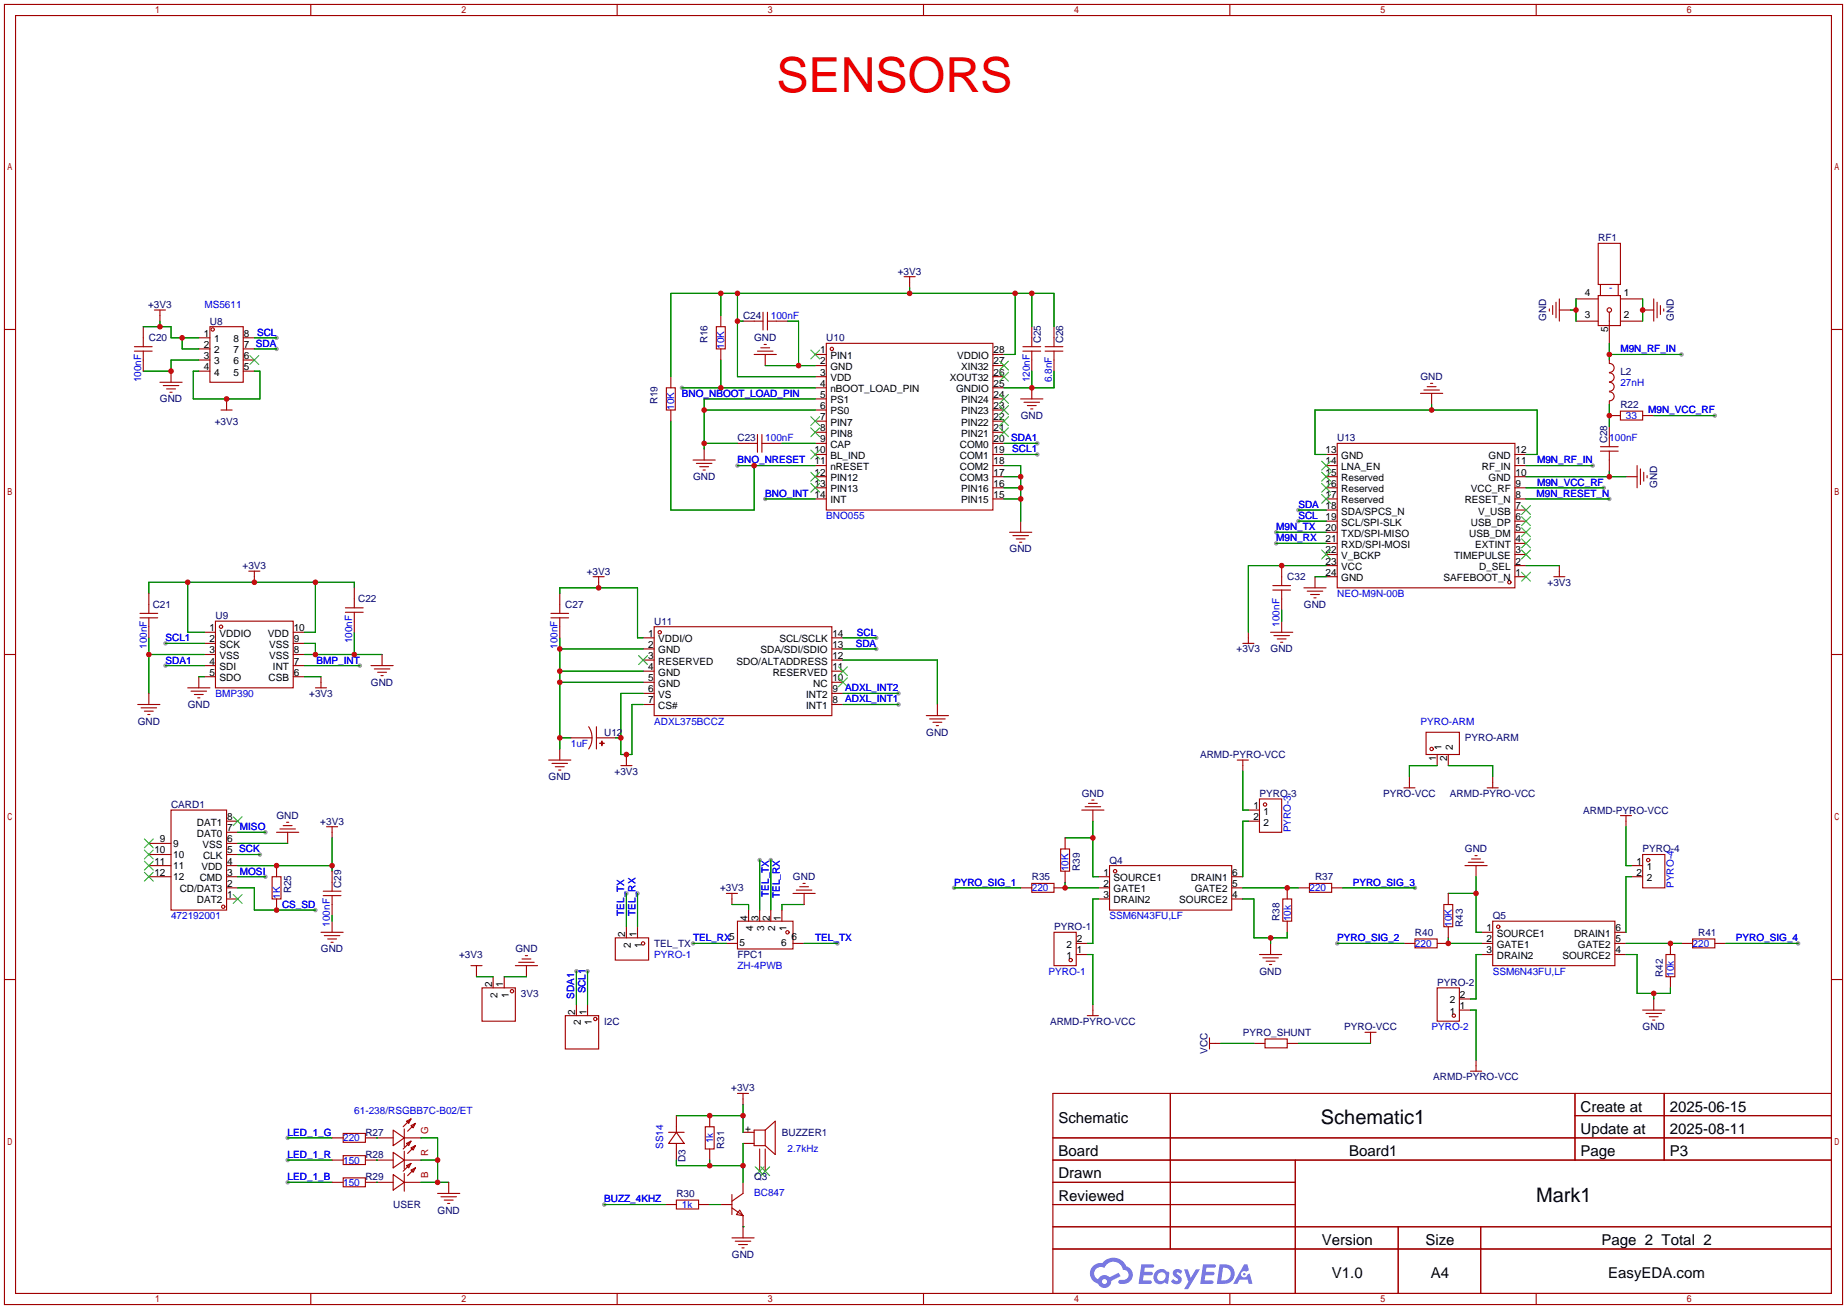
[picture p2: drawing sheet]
<svg xmlns="http://www.w3.org/2000/svg" width="422mm" height="299mm" viewBox="0 0 422 299" stroke-linecap="round" stroke-linejoin="round" font-family="sans-serif">
<g fill="#999">
<circle cx="63.2" cy="79.8" r=".51"/>
<circle cx="63.2" cy="77.2" r=".51"/>
<circle cx="37.8" cy="147.1" r=".51"/>
<circle cx="37.8" cy="152.1" r=".51"/>
<circle cx="82.3" cy="152.1" r=".51"/>
<circle cx="237.2" cy="101.3" r=".51"/>
<circle cx="237.2" cy="103.9" r=".51"/>
<circle cx="175" cy="114" r=".51"/>
<circle cx="168.7" cy="106.4" r=".51"/>
<circle cx="156" cy="88.6" r=".51"/>
<circle cx="200.4" cy="145.8" r=".51"/>
<circle cx="200.4" cy="148.3" r=".51"/>
<circle cx="205.5" cy="158.5" r=".51"/>
<circle cx="205.5" cy="161" r=".51"/>
<circle cx="364.2" cy="106.4" r=".51"/>
<circle cx="384.6" cy="81" r=".51"/>
<circle cx="366.8" cy="111.5" r=".51"/>
<circle cx="392.2" cy="95" r=".51"/>
<circle cx="368" cy="114" r=".51"/>
<circle cx="296.9" cy="116.6" r=".51"/>
<circle cx="296.9" cy="119.1" r=".51"/>
<circle cx="291.8" cy="121.7" r=".51"/>
<circle cx="291.8" cy="124.2" r=".51"/>
<circle cx="59.4" cy="195.3" r=".51"/>
<circle cx="60.7" cy="200.4" r=".51"/>
<circle cx="60.7" cy="190.2" r=".51"/>
<circle cx="72.1" cy="208" r=".51"/>
<circle cx="65.8" cy="260.1" r=".51"/>
<circle cx="65.8" cy="265.2" r=".51"/>
<circle cx="65.8" cy="270.3" r=".51"/>
<circle cx="138.2" cy="275.3" r=".51"/>
<circle cx="323.6" cy="202.9" r=".51"/>
<circle cx="218.2" cy="202.9" r=".51"/>
<circle cx="411.2" cy="215.6" r=".51"/>
<circle cx="305.8" cy="215.6" r=".51"/>
<circle cx="176.3" cy="196.6" r=".51"/>
<circle cx="173.7" cy="196.6" r=".51"/>
<circle cx="143.3" cy="204.2" r=".51"/>
<circle cx="145.8" cy="204.2" r=".51"/>
<circle cx="131.8" cy="222" r=".51"/>
<circle cx="134.4" cy="222" r=".51"/>
<circle cx="191.5" cy="215.6" r=".51"/>
<circle cx="158.5" cy="215.6" r=".51"/>
</g>
<g fill="none" stroke="#a10000" stroke-width=".25">
<path d="M1 1h420.4v297.2h-420.4zM3.6 3.6h415.2v292.1h-415.2zM71.1 1v2.6M141.1 1v2.6M211.2 1v2.6M281.3 1v2.6M351.3 1v2.6M1 75.3h2.6M418.8 75.3h2.6M1 149.6h2.6M418.8 149.6h2.6M1 223.9h2.6"/>
<path d="M418.8 223.9h2.6M240.8 249.9h178v45.8h-178zM267.7 249.9v35.6M360.2 249.9v15.3M360.2 255h58.6M380.6 249.9v15.3M240.8 260.1h178M240.8 265.2h178M240.8 270.3h55.4M240.8 275.3h55.4M296.2 265.2v30.5M71.1 295.7v2.5"/>
<path d="M141.1 295.7v2.5M211.2 295.7v2.5M240.8 280.4h178M240.8 285.5h178M281.3 295.7v2.5M319.8 280.4v15.3M338.6 280.4v15.3M351.3 295.7v2.5"/>
</g>
<g fill="#5487ff">
<path d="M268.5 290.3a1.3 1.3 0 0 1 1.9 .3l-.4 .6a.54 .54 0 0 0-1-.2l.2 .2a1.28 1.28 0 0 1 .8 2 1.53 1.53 0 0 1-2.2-.3l.5-.6 .8 .5a.31 .31 0 0 0 .3-.3 .31 .31 0 0 0-.2-.3 1.12 1.12 0 0 1-.7-1.9z"/>
<path d="M270.8 290.2h.8l.7 1.9 1.2-1.9h.9l-2.7 4.5h-.9l1-1.7z"/>
<path d="M261 289h2.3a.46 .46 0 0 1 .5 .1 .46 .46 0 0 1 .1 .5l-.3 .2h-1.8l-.1 .9h1.6a.4 .4 0 0 1 .3 .4 .4 .4 0 0 1-.4 .4h-1.6l-.2 1.2h1.4a.46 .46 0 0 1 .5 .1 .46 .46 0 0 1 .1 .5l-.4 .2h-2.6z"/>
<path d="M275.1 289h2.3a.47 .47 0 0 1 .5 .1 .47 .47 0 0 1 .1 .5l-.3 .2h-1.8l-.1 .9h1.6a.4 .4 0 0 1 .4 .4 .4 .4 0 0 1-.5 .4h-1.6l-.2 1.2h1.4a.46 .46 0 0 1 .5 .1 .46 .46 0 0 1 .1 .5l-.4 .2h-2.6z"/>
<path d="M284.5 289h.8l.3 1.3-.6 .4a.75 .75 0 0 0-1.1 .3 .75 .75 0 0 0 .5 1 .75 .75 0 0 0 .9-.6l.5-.3 .6 2.4h-.8l-.3-1h-1.8l-.5 1h-1z"/>
<path d="M278.9 289l-.6 4.5h1.4a2.27 2.27 0 0 0 2.7-2.3 2.27 2.27 0 0 0-2.7-2.2zM279.7 289.8a1.5 1.5 0 0 1 1.8 1.5 1.5 1.5 0 0 1-1.9 1.4h-.3z"/>
<path d="M264.4 290.6a1.6 1.6 0 0 0-.4 2.3 1.6 1.6 0 0 0 2.3 .2l.8 .4 .3-2.5-.1-.3h-.5a1.58 1.58 0 0 0-2.4-.1zM265 291.1a.99 .99 0 0 1 1.6 .6 .99 .99 0 0 1-1.3 1.1 .98 .98 0 0 1-.3-1.7z"/>
<path d="M250 289.4a2.37 2.37 0 0 0 1.1 4 1.54 1.54 0 0 0 1.8 1 1.54 1.54 0 0 0 1.2-1.6l2.2-1.1-.5-.8-2.1 1.1a1.57 1.57 0 0 0-2.6 .4 1.5 1.5 0 0 1-.7-2.1 1.5 1.5 0 0 1 2.2-.5 2.23 2.23 0 0 1 2.3-1.4 2.23 2.23 0 0 1 1.9 1.8 1.16 1.16 0 0 1 1.3 1.1 1.16 1.16 0 0 1-1.1 1.3h-.7a.47 .47 0 0 0-.5 .3 .47 .47 0 0 0 .4 .6 2.14 2.14 0 0 0 2.7-1.4 2.14 2.14 0 0 0-1.3-2.7 3.2 3.2 0 0 0-5.5-.7l-1.1 .1zM252 292.9a.6 .6 0 0 1 1.2 0 .6 .6 0 0 1-1.2 0z"/>
<circle cx="284.6" cy="291.3" r=".28"/>
</g>
<g fill="none" stroke="#a10000" stroke-width=".25">
<path d="M365.5 55.6h5.1v9.4h-5.1zM30.7 79.2h4.1M32.8 74.7v4.5M35.3 70.9h2.5M36.6 70.9v2.5M45.5 77.2h2.5M45.5 79.8h2.5M48 74.7h7.6v12.7h-7.6zM55.6 77.2h2.6M55.6 79.8h2.6M163.8 74.7h2.1v5.1h-2.1zM164.8 72.1v2.6"/>
<path d="M164.8 79.8v2.5M169.9 73.4h4.6M174 79.5h2M174.5 71.4v4M174.8 78.7h.5M175.5 73.4h4.6M175.5 71.4v4M189 78.5h38.1v38.1h-38.1zM206.8 63.2h2.5M208 63.2v2.6M233.9 79.2h4.1M236 74.7v4.5"/>
<path d="M239 79.2h4.1M241 74.7v4.5M354.3 70.6v.5M355.1 69.9v2M355.9 69.1v3.5M356.6 70.9h2.6M356.6 68.3v5.1M360.4 73.4h5.1M360.4 68.3h5.1M365.5 67.6h5.1v6.8h-5.1zM366 65v2.6M368 71.4v7.1"/>
<path d="M370.1 65v2.6M370.6 73.4h5.1M370.6 68.3h5.1M375.7 70.9h2.5M378.2 68.3v5.1M379 69.1v3.5M379.7 69.9v2M380.5 70.6v.5M30.7 80.3h4.1M32.8 80.3v4.5M36.6 87.4h5.1M37.3 88.1h3.6"/>
<path d="M38.1 88.9h2M38.9 89.7h.5M39.1 84.8v2.6M45.5 82.3h2.5M45.5 84.8h2.5M50.5 93.7h2.6M51.8 91.2v2.5M55.6 82.3h2.6M55.6 84.8h2.6M152.4 88.6h2v5.1h-2zM153.4 86.1v2.5M153.4 93.7v2.6"/>
<path d="M172.5 81h5M173.2 80.3h3.6M173.2 99.3v4.1M174.2 99.3v4.1M175 81v2.6M186.4 93.7h2.6M186.4 81h2.6M186.4 83.6h2.6M186.4 86.1h2.6M186.4 88.6h2.6M186.4 91.2h2.6M186.4 96.3h2.6"/>
<path d="M186.4 98.8h2.6M227.1 93.7h2.5M227.1 81h2.5M227.1 83.6h2.5M227.1 86.1h2.5M227.1 88.6h2.5M227.1 91.2h2.5M227.1 96.3h2.5M227.1 98.8h2.5M233.4 91.2h5.1M233.9 80.3h4.1M234.2 91.9h3.5"/>
<path d="M234.9 92.7h2.1M235.7 93.5h.5M236 80.3v4.5M236 88.6v2.6M239 80.3h4.1M241 80.3v4.5M324.9 89.9h5M325.6 89.2h3.6M326.4 88.4h2M327.2 87.6h.5M327.4 89.9v2.6M368 82.3v.8"/>
<path d="M368 91.7v.8M368 97.5v4.6M368 95h2.6M368.1 83.1a1.01 1.01 0 0 1 1 1 1.01 1.01 0 0 1-1 1M368.1 89.6a1.01 1.01 0 0 1 1 1 1.01 1.01 0 0 1-1 1M368.1 85.2a1.01 1.01 0 0 1 1 1.1 1.01 1.01 0 0 1-1 1M368.1 87.4a1.01 1.01 0 0 1 1 1 1.01 1.01 0 0 1-1 1M370.6 94h5.1v2h-5.1zM375.7 95h2.5M158.5 105.2h5.1M159.3 105.9h3.5M160 106.7h2.1"/>
<path d="M160.8 107.4h.5M161 102.6v2.6M168.7 101.3h4.5M174.2 101.3h4.6M186.4 101.3h2.6M186.4 103.9h2.6M186.4 106.4h2.6M186.4 109h2.6M186.4 111.5h2.6M186.4 114h2.6M227.1 101.3h2.5M227.1 103.9h2.5"/>
<path d="M227.1 106.4h2.5M227.1 109h2.5M227.1 111.5h2.5M227.1 114h2.5M233.4 119.1v2.6M303.3 103.9h2.5M303.3 106.4h2.5M303.3 109h2.5M303.3 111.5h2.5M303.3 114h2.5M303.3 119.1h2.5M303.3 116.6h2.5"/>
<path d="M305.8 101.3h40.7v33.1h-40.7zM346.5 103.9h2.5M346.5 106.4h2.5M346.5 109h2.5M346.5 111.5h2.5M346.5 114h2.5M346.5 119.1h2.5M346.5 116.6h2.5M366 102.1h4.1M366 103.1h4.1M368 103.1v4.6M371.9 109h2.5"/>
<path d="M374.4 106.4v5.1M375.2 107.2v3.5M375.9 108v2M376.7 108.7v.5M34 135.6v4.6M56.9 130.6h2.5M58.2 130.6v2.5M79 138.9h4.1M79 140h4.1M81 134.4v4.5M81 140v4.5M128 135.6v4.6"/>
<path d="M135.6 131.8h2.6M136.9 131.8v2.6M230.9 121.7h5.1M231.6 122.4h3.6M232.4 123.2h2M233.2 124h.5M291.1 134.9h4M291.1 133.9h4M293.1 129.3v4.6M293.1 134.9v4.5M298.2 134.4h5.1M299 135.1h3.5"/>
<path d="M299.7 135.9h2.1M300.5 136.7h.5M300.7 131.8v2.6M303.3 121.7h2.5M303.3 131.8h2.5M303.3 129.3h2.5M303.3 126.7h2.5M303.3 124.2h2.5M346.5 121.7h2.5M346.5 131.8h2.5M346.5 129.3h2.5M346.5 126.7h2.5"/>
<path d="M346.5 124.2h2.5M355.3 131.8h2.6M356.6 129.3v2.5M32 140.2h4.1M32 141.2h4.1M34 141.2v4.6M34 158.5v2.5M42.9 157.2h5.1M43.7 158h3.5M44.4 158.7h2.1M45.2 159.5h.5M45.5 154.7v2.5"/>
<path d="M46.7 144.5h2.6M46.7 147.1h2.6M46.7 149.6h2.6M46.7 152.1h2.6M46.7 154.7h2.6M49.3 142h17.8v15.2h-17.8zM67.1 144.5h2.5M67.1 147.1h2.5M67.1 149.6h2.5M67.1 152.1h2.5M67.1 154.7h2.5M72.1 157.2h2.6"/>
<path d="M73.4 154.7v2.5M84.8 152.1h5.1M85.6 152.9h3.6M86.4 153.7h2M87.1 154.4h.5M87.4 149.6v2.5M126 140.2h4M126 141.2h4M128 141.2v4.6M147.1 145.8h2.5M147.1 148.3h2.5M147.1 150.9h2.5"/>
<path d="M147.1 153.4h2.5M147.1 156h2.5M147.1 158.5h2.5M149.6 143.3h40.6v20.3h-40.6zM190.2 145.8h2.6M190.2 148.3h2.6M190.2 150.9h2.6M190.2 153.4h2.6M190.2 156h2.6M190.2 158.5h2.6M284.2 147.1h2.6M285.5 144.5v2.6"/>
<path d="M290.6 144.5h5.1M291.3 145.3h3.6M292.1 146h2M292.9 146.8h.5M293.1 142v2.5M31.5 161h5.1M32.3 161.8h3.5M33 162.6h2.1M33.8 163.3h.5M125.5 173.7h5.1M126.2 174.5h3.6M127 175.3h2"/>
<path d="M127.8 176h.5M128 171.2v2.5M130.6 168.7h4.8M134.6 166.1l.5 1 .3 1.6M135.4 168.7l-.1 1-.7 1.5M136.4 166.1v5.1M136.4 168.7h4.3M137.2 169.9h1zM137.6 169.4l.1 1zM142 175h2.5M143.3 172.5v2.5M147.1 161h2.5"/>
<path d="M190.2 161h2.6M211.8 163.6h5.1M212.6 164.3h3.6M213.4 165.1h2M214.1 165.9h.5M214.4 161v2.6M283 173.7h2.5M284.2 173.7v2.6M322.3 177.5v2.6M326.1 167.4h7.7v5.1h-7.7zM328.7 172.5v2.5M331.2 172.5v2.5"/>
<path d="M341.4 177.5v2.6M34 197.9h5.1M34 195.3h5.1M34 192.8h5.1M39.1 185.2h12.7v22.8h-12.7zM51.8 197.9h2.6M51.8 195.3h2.6M51.8 192.8h2.6M51.8 190.2h2.6M51.8 187.7h2.6M63.2 190.2h5.1M63.2 197.9v2.5"/>
<path d="M64 189.5h3.6M64.8 188.7h2M65.5 188h.5M65.8 190.2v2.6M74.7 189h2.5M75.9 189v2.5M75.9 199.1v4.6M242.6 194.1h2v5h-2zM243.6 191.5v2.6M243.6 199.1v2.6M247.4 185.2h5.1M248.2 184.4h3.5"/>
<path d="M248.9 183.6h2.1M249.7 182.9h.5M249.9 185.2v2.5M253.7 197.9h28v10.1h-28zM285.5 187.7h2.5M285.5 185.2h2.5M288 182.6h5.1v7.6h-5.1zM321.1 180.1h2.5M335 197.9h5.1M335.8 197.1h3.5M336.5 196.3h2.1M337.3 195.6h.5"/>
<path d="M337.6 197.9v2.5M340.1 180.1h2.5M370.6 186.4h2.5M371.9 186.4v2.6M373.1 197.9h2.6M375.7 195.3h5v7.6h-5zM34 200.4h5.1M51.8 205.5h2.6M51.8 202.9h2.6M51.8 200.4h2.6M62.2 200.4h2.1v5.1h-2.1zM63.2 205.5v2.5"/>
<path d="M73.4 213.1h5.1M73.9 203.7h4.1M73.9 204.7h4.1M74.2 213.9h3.5M74.9 214.6h2.1M75.7 215.4h.5M75.9 204.7v4.6M75.9 210.6v2.5M118.6 220h3.6M119.4 219.2h2M120.1 218.4h.5M140.7 214.4h7.6v5.1h-7.6z"/>
<path d="M143.3 211.8v2.6M145.8 211.8v2.6M166.1 215.6h2.6M166.1 204.2h2.6M167.4 204.2v2.6M168.7 210.6h12.7v6.3h-12.7zM171.2 208v2.6M173.7 208v2.6M176.3 208v2.6M178.8 208v2.6M181.4 215.6h2.5M181.4 204.2h5"/>
<path d="M182.1 203.5h3.6M182.9 202.7h2M183.6 201.9h.5M183.9 204.2v2.6M233.4 202.9h2.6M236 201.9h5v2.1h-5zM241 213.1h5.1v7.6h-5.1zM241 202.9h2.6M246.1 218.2h2.6M246.1 215.6h2.6M251.2 205.5h2.5M251.2 202.9h2.5"/>
<path d="M251.2 200.4h2.5M281.7 205.5h2.5M281.7 202.9h2.5M281.7 200.4h2.5M288 218.2h5.1M288.8 218.9h3.6M289.6 219.7h2M290.6 215.6v2.6M293.4 205.5h2v5.1h-2zM294.4 202.9v2.6M294.4 210.6v2.5M296.9 202.9h2.6"/>
<path d="M299.5 201.9h5v2.1h-5zM304.5 202.9h2.6M321.1 215.6h2.5M323.6 214.6h5.1v2.1h-5.1zM328.7 215.6h2.5M330.2 206.8h2v5h-2zM331.2 204.2v2.6M331.2 211.8v2.6M338.8 213.1h2.6M338.8 218.2h2.6M338.8 215.6h2.6M341.4 210.6h27.9v10.1h-27.9z"/>
<path d="M369.3 213.1h2.6M369.3 218.2h2.6M369.3 215.6h2.6M373.1 200.4h2.6M381 218.2h2v5.1h-2zM382 215.6v2.6M384.6 215.6h2.5M387.1 214.6h5.1v2.1h-5.1zM392.2 215.6h2.5M107.7 220.7h2.5M109 220.7v2.6M110.2 225.8h7.7v7.6h-7.7z"/>
<path d="M112.8 223.3v2.5M115.3 223.3v2.5M117.9 220.7h5M120.4 220.7v2.6M129.3 232.2h7.6v7.6h-7.6zM131.8 229.6v2.6M134.4 229.6v2.6M248.7 232.2h2.5M249.9 229.6v2.6M276.6 238.5h2.5M276.6 237.2v2.6M286.8 238.5h2.5"/>
<path d="M289.3 237.5h5.1v2h-5.1zM290.3 220.5h.5M294.4 238.5h2.5M312.2 236h2.5M313.4 236v2.5M328.7 225.8h5.1v7.6h-5.1zM333.8 230.9h2.5M333.8 228.3h2.5M375.7 230.9h5M376.4 231.6h3.6M377.2 232.4h2M378 233.2h.5"/>
<path d="M378.2 228.3v2.6M382 223.3v2.5M78.5 259.1h5.1v2h-5.1zM89.9 258.3l2.6 1.8-2.6 1.8zM92.5 258.1v4M93 256.3l1-.5-.5 1zM94 257.3l1-.5-.5 1zM94 255.8l-1.8 1.8M95 256.8l-1.8 1.8M152.9 258.8h3.6M154.7 258.8l1.8 2.6h-3.6zM154.7 255v3.8"/>
<path d="M161.3 257.6h2v5h-2zM162.3 255v2.6M168.7 249.9h2.5M169.9 258.8h2.6M169.9 249.9v2.6M175 258.3v3.6M175 258.3l2.3-2v7.6l-2.3-2M175 258.3h-2.5v3.6h2.5M336.3 244.9h2.5M337.6 242.3v2.6M75.9 265.2h2.6M75.9 260.1h2.6"/>
<path d="M75.9 270.3h2.6M78.5 264.2h5.1v2h-5.1zM78.5 269.2h5.1v2.1h-5.1zM83.6 265.2h6.3M83.6 260.1h6.3M83.6 270.3h6.3M89.9 263.4l2.6 1.8-2.6 1.8zM89.9 268.5l2.6 1.8-2.6 1.7zM92.5 265.2h3.8M92.5 263.1v4.1M92.5 268.2v4.1M92.5 260.1h3.8"/>
<path d="M92.5 270.3h3.8M93 261.4l1-.5-.5 1zM93 266.4l1-.5-.5 1.1zM94 262.4l1-.5-.5 1zM94 267.5l1-.5-.5 1zM94 260.9l-1.8 1.7M94 265.9l-1.8 1.8M95 261.9l-1.8 1.8M95 267l-1.8 1.7M100.1 272.8h5.1M100.8 273.6h3.6M101.6 274.3h2"/>
<path d="M102.4 275.1h.5M102.6 270.3v2.5M152.1 275.3h2.6M154.7 274.3h5.1v2.1h-5.1zM154.7 261.4v3.8M159.8 275.3h2.5M162.3 262.6v2.6M164.8 275.3h2.6M167.4 273v4.6M167.4 276.1l2.5 1.8M169.2 276.6l.7 1.3-1.5-.3zM169.9 261.4h2.6"/>
<path d="M169.9 270.3v2.5l-2.5 1.8M169.9 277.9v5.1M173.7 262.6v5.1M175 262.6v5.1M167.4 283h5.1M168.1 283.7h3.6M168.9 284.5h2M169.7 285.2h.5"/>
<circle cx="48.6" cy="75.3" r=".38"/>
<circle cx="190.2" cy="79.8" r=".38"/>
<circle cx="368" cy="70.9" r=".51"/>
<circle cx="345.2" cy="133.1" r=".38"/>
<circle cx="50.5" cy="143.3" r=".38"/>
<circle cx="150.9" cy="144.5" r=".38"/>
<circle cx="327.4" cy="171.2" r=".38"/>
<circle cx="255" cy="199.1" r=".38"/>
<circle cx="289.3" cy="183.9" r=".38"/>
<circle cx="376.9" cy="196.6" r=".38"/>
<circle cx="51.1" cy="207.3" r=".38"/>
<circle cx="147.1" cy="215.6" r=".38"/>
<circle cx="180.1" cy="213.1" r=".38"/>
<circle cx="244.9" cy="219.5" r=".38"/>
<circle cx="342.6" cy="211.8" r=".38"/>
<circle cx="117.1" cy="226.6" r=".38"/>
<circle cx="136.1" cy="232.9" r=".38"/>
<circle cx="332.5" cy="232.2" r=".38"/>
</g>
<g fill="none" stroke="#3c3" stroke-width=".25">
<path d="M57.1 81.3l2.1 2M59.2 81.3l-2.1 2M185.4 80l2.1 2M185.4 95.2l2.1 2.1M185.4 97.8l2.1 2M187.5 80l-2.1 2M187.5 95.2l-2.1 2.1M187.5 97.8l-2.1 2M228.6 97.8l2 2M228.6 95.2l2 2.1M228.6 92.7l2 2M228.6 90.2l2 2"/>
<path d="M228.6 85.1l2 2M228.6 82.6l2 2M230.6 97.8l-2 2M230.6 95.2l-2 2.1M230.6 92.7l-2 2M230.6 90.2l-2 2M230.6 85.1l-2 2M230.6 82.6l-2 2M185.4 102.9l2.1 2M185.4 108l2.1 2M185.4 110.5l2.1 2M187.5 102.9l-2.1 2"/>
<path d="M187.5 108l-2.1 2M187.5 110.5l-2.1 2M302.3 105.4l2 2M302.3 108l2 2M302.3 110.5l2 2M302.3 113l2 2.1M304.3 105.4l-2 2M304.3 108l-2 2M304.3 110.5l-2 2M304.3 113l-2 2.1M348 118.1l2 2M348 115.6l2 2"/>
<path d="M350 118.1l-2 2M350 115.6l-2 2M302.3 125.7l2 2.1M304.3 125.7l-2 2.1M348 130.8l2 2M348 125.7l2 2.1M348 123.2l2 2M348 120.6l2 2.1M350 130.8l-2 2M350 125.7l-2 2.1M350 123.2l-2 2M350 120.6l-2 2.1"/>
<path d="M146 149.9l2.1 2M148.1 149.9l-2.1 2M191.8 154.9l2 2.1M191.8 152.4l2 2M193.8 154.9l-2 2.1M193.8 152.4l-2 2M33 191.8l2.1 2M33 194.3l2.1 2M33 196.8l2.1 2.1M33 199.4l2.1 2M35.1 191.8l-2.1 2M35.1 194.3l-2.1 2"/>
<path d="M35.1 196.8l-2.1 2.1M35.1 199.4l-2.1 2M53.3 186.7l2.1 2M55.4 186.7l-2.1 2M53.3 204.5l2.1 2M55.4 204.5l-2.1 2M172.7 266.7l2.1 2M174 266.7l2 2M174.8 266.7l-2.1 2M176 266.7l-2 2"/>
</g>
<g fill="none" stroke="#008700" stroke-width=".25">
<path d="M32.8 74.7h6.3v2.5h6.4M36.6 73.4v1.3M41.7 77.2v2.6h3.8M58.2 79.8h5M58.2 77.2h5M164.8 67.1v5M168.7 73.4h1.2M168.7 67.1v19h17.7M180.1 73.4h2.5v10.2M208 65.8v1.3M232.2 67.1v13.9h-2.6M236 67.1v7.6"/>
<path d="M241 74.7v-7.6h-87.6v19M359.2 70.9h1.2M360.4 68.3v5.1M368 78.5v3.8M375.7 68.3v5.1M45.5 82.3h-6.4v2.5h-6.3M45.5 84.8h-1.3v6.4h15.2v-6.4h-1.2M153.4 96.3v20.3h19.1v-10.2M156 88.6h30.4M161 93.7h25.4M164.8 82.3v6.3M175 83.6h11.4"/>
<path d="M186.4 91.2h-25.4v11.4M236 84.8v3.8M241 84.8v3.8h-11.4M327.4 92.5v1.2M368 81h16.6M368 92.5v5M378.2 95h14M161 101.3h7.7M168.7 106.4h17.7M175 114h11.4M178.8 101.3h7.6M229.6 101.3h7.6"/>
<path d="M229.6 103.9h7.6M229.6 106.4h3.8v12.7M229.6 109h3.8M229.6 111.5h3.8M229.6 114h3.8M296.9 116.6h6.4M296.9 119.1h6.4M303.3 103.9h-2.6v-10.2h50.8v10.2h-2.5M349 106.4h15.2M349 109h22.9M349 111.5h17.8M349 114h19"/>
<path d="M368 107.7v1.3M42.9 133.1v11.4h3.8M72.1 133.1v11.4h-2.5M81 134.4v-1.3h-47v2.5M128 135.6v-1.2h17.8v11.4h1.3M291.8 121.7h11.5M291.8 124.2h11.5M293.1 139.4v2.6M300.7 131.8h2.6M303.3 129.3h-17.8v15.2M349 129.3h7.6M34 145.8v12.7"/>
<path d="M34 149.6h12.7M37.8 147.1h8.9M37.8 152.1h8.9M45.5 154.7h1.2M69.6 147.1h2.5v2.5M69.6 152.1h12.7M69.6 149.6h17.8M69.6 154.7h3.8M81 144.5v5.1M128 148.3h19.1M128 145.8v25.4M128 156h19.1"/>
<path d="M128 153.4h19.1M147.1 158.5h-5.1v14h2.5v-11.5h2.6M192.8 145.8h7.6M192.8 148.3h7.6M192.8 158.5h12.7M192.8 150.9h21.6v10.1M128 168.7h2.6M140.7 168.7h1.3M192.8 161h12.7M284.2 176.3v8.9h1.3M328.7 175h-6.4v2.5M331.2 175h10.2v2.5"/>
<path d="M54.4 192.8h11.4M54.4 195.3h5M54.4 197.9h21.5M54.4 190.2h6.3M75.9 191.5v7.6M173.7 196.6v11.4M176.3 196.6v11.4M243.6 191.5h6.3M249.9 187.7v12.7h1.3M285.5 187.7h-1.3v12.7M371.9 189v8.9h1.2M54.4 200.4h6.3"/>
<path d="M54.4 202.9h3.8v5.1h13.9M75.9 209.3v1.3M143.3 204.2v7.6M145.8 204.2v7.6M158.5 215.6h7.6M167.4 206.8h3.8v1.2M183.9 215.6h7.6M183.9 206.8h-5.1v1.2M218.2 202.9h15.2M243.6 201.7v1.2h7.6M248.7 218.2h1.2v11.4M251.2 205.5h-1.3v10.1h-1.2"/>
<path d="M284.2 202.9h12.7M284.2 205.5h2.6v8.9h7.6v-1.3M290.6 214.4v1.2M305.8 215.6h15.3M307.1 202.9h16.5M331.2 214.4v1.2h7.6M331.2 204.2h6.4M337.6 200.4v12.7h1.2M338.8 218.2h-1.2v10.1h-1.3M371.9 215.6h12.7M371.9 218.2h2.5v8.9h7.6v-1.3M373.1 200.4h-1.2v12.7"/>
<path d="M394.7 215.6h16.5M109 223.3h3.8M115.3 223.3h5.1M131.8 222v7.6M134.4 222v7.6M279.1 238.5h7.7M296.9 238.5h16.5M336.3 230.9h1.3v11.4M378.2 227.1v1.2M154.7 255h15.2M169.9 252.5v6.3M65.8 270.3h10.1"/>
<path d="M65.8 265.2h10.1M65.8 260.1h10.1M86.1 260.1h.1M86.1 270.3h.1M86.1 265.2h.1M96.3 260.1h3.8v10.2M96.3 270.3h6.3M96.3 265.2h3.8M138.2 275.3h13.9M154.7 265.2v1.2h15.2M162.3 275.3h2.5M162.3 265.2v1.2"/>
<path d="M169.9 261.4v8.9M169.9 280.4h.1"/>
</g>
<g fill="#c00">
<circle cx="39.1" cy="84.8" r=".63"/>
<circle cx="51.8" cy="91.2" r=".63"/>
<circle cx="58.2" cy="133.1" r=".63"/>
<circle cx="72.1" cy="133.1" r=".63"/>
<circle cx="42.9" cy="133.1" r=".63"/>
<circle cx="34" cy="149.6" r=".63"/>
<circle cx="81" cy="149.6" r=".63"/>
<circle cx="72.1" cy="149.6" r=".63"/>
<circle cx="233.4" cy="109" r=".63"/>
<circle cx="233.4" cy="111.5" r=".63"/>
<circle cx="233.4" cy="114" r=".63"/>
<circle cx="172.5" cy="106.4" r=".63"/>
<circle cx="161" cy="101.3" r=".63"/>
<circle cx="161" cy="93.7" r=".63"/>
<circle cx="164.8" cy="88.6" r=".63"/>
<circle cx="182.6" cy="83.6" r=".63"/>
<circle cx="236" cy="88.6" r=".63"/>
<circle cx="232.2" cy="67.1" r=".63"/>
<circle cx="208" cy="67.1" r=".63"/>
<circle cx="168.7" cy="67.1" r=".63"/>
<circle cx="164.8" cy="67.1" r=".63"/>
<circle cx="168.7" cy="73.4" r=".63"/>
<circle cx="236" cy="67.1" r=".63"/>
<circle cx="128" cy="168.7" r=".63"/>
<circle cx="128" cy="156" r=".63"/>
<circle cx="128" cy="153.4" r=".63"/>
<circle cx="128" cy="148.3" r=".63"/>
<circle cx="143.3" cy="172.5" r=".63"/>
<circle cx="142" cy="168.7" r=".63"/>
<circle cx="327.4" cy="93.7" r=".63"/>
<circle cx="360.4" cy="70.9" r=".63"/>
<circle cx="375.7" cy="70.9" r=".63"/>
<circle cx="368" cy="109" r=".63"/>
<circle cx="368" cy="81" r=".63"/>
<circle cx="368" cy="95" r=".63"/>
<circle cx="293.1" cy="129.3" r=".63"/>
<circle cx="63.2" cy="197.9" r=".63"/>
<circle cx="75.9" cy="197.9" r=".63"/>
<circle cx="63.2" cy="208" r=".63"/>
<circle cx="100.1" cy="265.2" r=".63"/>
<circle cx="100.1" cy="270.3" r=".63"/>
<circle cx="136.9" cy="134.4" r=".63"/>
<circle cx="36.6" cy="74.7" r=".63"/>
<circle cx="41.7" cy="77.2" r=".63"/>
<circle cx="162.3" cy="255" r=".63"/>
<circle cx="169.9" cy="255" r=".63"/>
<circle cx="162.3" cy="266.4" r=".63"/>
<circle cx="169.9" cy="266.4" r=".63"/>
<circle cx="243.6" cy="202.9" r=".63"/>
<circle cx="294.4" cy="202.9" r=".63"/>
<circle cx="249.9" cy="191.5" r=".63"/>
<circle cx="290.6" cy="214.4" r=".63"/>
<circle cx="331.2" cy="215.6" r=".63"/>
<circle cx="382" cy="215.6" r=".63"/>
<circle cx="337.6" cy="204.2" r=".63"/>
<circle cx="378.2" cy="227.1" r=".63"/>
</g>
<text font-size="11" fill="#f00" x="177.5" y="21.1">SENSORS</text>
<g font-size="4.6">
<text x="302.1" y="257">Schematic1</text>
<text x="351.3" y="274.8">Mark1</text>
</g>
<g font-size="3.4">
<text x="242.1" y="256.6">Schematic</text>
<text x="361.5" y="254.1">Create at</text>
<text x="381.9" y="254.1">2025-06-15</text>
<text x="361.5" y="259.2">Update at</text>
<text x="381.9" y="259.2">2025-08-11</text>
<text x="242.1" y="264.3">Board</text>
<text x="242.1" y="269.3">Drawn</text>
<text x="308.5" y="264.3">Board1</text>
<text x="361.5" y="264.3">Page</text>
<text x="381.9" y="264.3">P3</text>
<text x="242.1" y="274.4">Reviewed</text>
<text x="302.3" y="284.6">Version</text>
<text x="326" y="284.6">Size</text>
<text x="366.3" y="284.6">Page 2 Total 2</text>
<text x="304.6" y="292.2">V1.0</text>
<text x="327.2" y="292.2">A4</text>
<text x="367.8" y="292.2">EasyEDA.com</text>
</g>
<g font-size="2.3" fill="#000080">
<text x="365.5" y="55.1">RF1</text>
<text x="205.3" y="62.8">+3V3</text>
<text x="33.9" y="70.4">+3V3</text>
<text x="48" y="74.2">U8</text>
<text x="169.9" y="72.9">C24</text>
<text x="353.6" y="73.4" transform="rotate(-90 353.6 73.4)">GND</text>
<text x="382.8" y="73.4" transform="rotate(-90 382.8 73.4)">GND</text>
<text x="34" y="78">C20</text>
<text x="161.8" y="78.5" transform="rotate(-90 161.8 78.5)">R16</text>
<text x="172.5" y="78">GND</text>
<text x="189" y="78">U10</text>
<text x="238" y="78.5" transform="rotate(-90 238 78.5)">C25</text>
<text x="243.1" y="78.5" transform="rotate(-90 243.1 78.5)">C26</text>
<text x="324.9" y="86.9">GND</text>
<text x="370.6" y="85.6">L2</text>
<text x="36.6" y="92">GND</text>
<text x="150.4" y="92.5" transform="rotate(-90 150.4 92.5)">R19</text>
<text x="233.4" y="95.8">GND</text>
<text x="370.6" y="93.2">R22</text>
<text x="49.1" y="97.1">+3V3</text>
<text x="168.7" y="100.9">C23</text>
<text x="305.8" y="100.9">U13</text>
<text x="367.6" y="101.3" transform="rotate(-90 367.6 101.3)">C28</text>
<text x="158.5" y="109.8">GND</text>
<text x="379" y="111.5" transform="rotate(-90 379 111.5)">GND</text>
<text x="55.5" y="130.1">+3V3</text>
<text x="134.2" y="131.3">+3V3</text>
<text x="230.9" y="126.3">GND</text>
<text x="81.9" y="137.7">C22</text>
<text x="294.4" y="132.6">C32</text>
<text x="353.9" y="133.9">+3V3</text>
<text x="34.9" y="139">C21</text>
<text x="49.3" y="141.5">U9</text>
<text x="129.3" y="139">C27</text>
<text x="149.6" y="142.8">U11</text>
<text x="298.2" y="139">GND</text>
<text x="282.8" y="149.1">+3V3</text>
<text x="290.6" y="149.1">GND</text>
<text x="42.9" y="161.8">GND</text>
<text x="70.7" y="159.3">+3V3</text>
<text x="84.8" y="156.7">GND</text>
<text x="31.5" y="165.6">GND</text>
<text x="138.2" y="168.2">U12</text>
<text x="211.8" y="168.2">GND</text>
<text x="274.4" y="173.3">ARMD-PYRO-VCC</text>
<text x="335" y="169.4">PYRO-ARM</text>
<text x="125.5" y="178.3">GND</text>
<text x="140.6" y="177.1">+3V3</text>
<text x="39.1" y="184.7">CARD1</text>
<text x="247.4" y="182.1">GND</text>
<text x="288" y="182.1">PYRO-3</text>
<text x="316.3" y="182.1">PYRO-VCC</text>
<text x="331.6" y="182.1">ARMD-PYRO-VCC</text>
<text x="362.1" y="186">ARMD-PYRO-VCC</text>
<text x="63.2" y="187.2">GND</text>
<text x="73.2" y="188.5">+3V3</text>
<text x="253.7" y="197.4">Q4</text>
<text x="335" y="194.8">GND</text>
<text x="375.7" y="194.8">PYRO-4</text>
<text x="78" y="202.9" transform="rotate(-90 78 202.9)">C29</text>
<text x="164.7" y="203.7">+3V3</text>
<text x="181.4" y="201.2">GND</text>
<text x="236" y="201.2">R35</text>
<text x="246.9" y="199.1" transform="rotate(-90 246.9 199.1)">R39</text>
<text x="300.7" y="201.2">R37</text>
<text x="66.6" y="204.2" transform="rotate(-90 66.6 204.2)">R25</text>
<text x="241" y="212.6">PYRO-1</text>
<text x="292.6" y="210.6" transform="rotate(-90 292.6 210.6)">R38</text>
<text x="323.6" y="213.9">R40</text>
<text x="334.5" y="211.8" transform="rotate(-90 334.5 211.8)">R43</text>
<text x="341.4" y="210.1">Q5</text>
<text x="388.4" y="213.9">R41</text>
<text x="73.4" y="217.7">GND</text>
<text x="105" y="219">+3V3</text>
<text x="117.9" y="217.7">GND</text>
<text x="149.6" y="216.4">TEL_TX</text>
<text x="168.7" y="219">FPC1</text>
<text x="119.1" y="227.9">3V3</text>
<text x="288" y="222.8">GND</text>
<text x="328.7" y="225.3">PYRO-2</text>
<text x="380.3" y="223.3" transform="rotate(-90 380.3 223.3)">R42</text>
<text x="138.2" y="234.2">I2C</text>
<text x="240.2" y="234.2">ARMD-PYRO-VCC</text>
<text x="284.2" y="236.8">PYRO_SHUNT</text>
<text x="307.4" y="235.5">PYRO-VCC</text>
<text x="375.7" y="235.5">GND</text>
<text x="276.1" y="240.9" transform="rotate(-90 276.1 240.9)">VCC</text>
<text x="167.2" y="249.5">+3V3</text>
<text x="327.8" y="246.9">ARMD-PYRO-VCC</text>
<text x="83.6" y="259.6">R27</text>
<text x="165.6" y="262.6" transform="rotate(-90 165.6 262.6)">R31</text>
<text x="178.8" y="259.6">BUZZER1</text>
<text x="83.6" y="264.7">R28</text>
<text x="83.6" y="269.8">R29</text>
<text x="156.7" y="265.6" transform="rotate(-90 156.7 265.6)">D3</text>
<text x="172.5" y="269.8">Q3</text>
<text x="154.7" y="273.6">R30</text>
<text x="89.9" y="276.1">USER</text>
<text x="100.1" y="277.4">GND</text>
<text x="167.4" y="287.6">GND</text>
</g>
<g font-size="2.3" fill="#00f">
<text x="46.7" y="70.4">MS5611</text>
<text x="368" y="66.6">-</text>
<text x="58.8" y="76.7">SCL</text>
<text x="176.3" y="72.9">100nF</text>
<text x="165.6" y="79.8" transform="rotate(-90 165.6 79.8)">10K</text>
<text x="370.6" y="80.5">M9N_RF_IN</text>
<text x="32.3" y="87.4" transform="rotate(-90 32.3 87.4)">100nF</text>
<text x="235.5" y="87.4" transform="rotate(-90 235.5 87.4)">120nF</text>
<text x="240.6" y="87.4" transform="rotate(-90 240.6 87.4)">6.8nF</text>
<text x="370.6" y="88.2">27nH</text>
<text x="154.2" y="93.7" transform="rotate(-90 154.2 93.7)">10K</text>
<text x="156" y="90.7">BNO_NBOOT_LOAD_PIN</text>
<text x="371.9" y="95.8">33</text>
<text x="376.9" y="94.5">M9N_VCC_RF</text>
<text x="175" y="100.9">100nF</text>
<text x="368" y="100.9">100nF</text>
<text x="168.7" y="105.9">BNO_NRESET</text>
<text x="231.5" y="103.4">SCL1</text>
<text x="351.5" y="105.9">M9N_RF_IN</text>
<text x="175" y="113.6">BNO_INT 14</text>
<text x="351.4" y="113.6">M9N_RESET_N</text>
<text x="351.5" y="111">M9N_VCC_RF</text>
<text x="189" y="118.6">BNO055</text>
<text x="296.9" y="116.1">SDA 18</text>
<text x="296.9" y="118.6">SCL</text>
<text x="291.8" y="121.2">M9N_TX</text>
<text x="291.8" y="123.7">M9N_RX</text>
<text x="305.8" y="136.4">NEO-M9N-00B</text>
<text x="292.6" y="143.3" transform="rotate(-90 292.6 143.3)">100nF</text>
<text x="33.6" y="148.3" transform="rotate(-90 33.6 148.3)">100nF</text>
<text x="37.8" y="146.6">SCL1</text>
<text x="80.5" y="147.1" transform="rotate(-90 80.5 147.1)">100nF</text>
<text x="127.5" y="148.3" transform="rotate(-90 127.5 148.3)">100nF</text>
<text x="195.7" y="147.9">SDA</text>
<text x="196" y="145.3">SCL</text>
<text x="37.8" y="151.7">SDA1</text>
<text x="72.4" y="151.7">BMP_INT</text>
<text x="49.3" y="159.3">BMP390</text>
<text x="193.3" y="158">ADXL_INT2</text>
<text x="193.3" y="160.6">ADXL_INT1</text>
<text x="149.6" y="165.6">ADXL375BCCZ</text>
<text x="324.9" y="165.6">PYRO-ARM</text>
<text x="130.6" y="170.7">1uF</text>
<text x="54.9" y="189.8">MISO</text>
<text x="295.2" y="190.2" transform="rotate(-90 295.2 190.2)">PYRO-3</text>
<text x="54.9" y="199.9">MOSI</text>
<text x="218.2" y="202.5">PYRO_SIG_1</text>
<text x="236" y="203.7">220</text>
<text x="244.4" y="199.1" transform="rotate(-90 244.4 199.1)">10K</text>
<text x="299.5" y="203.7">220</text>
<text x="309.4" y="202.5">PYRO_SIG_3</text>
<text x="382.8" y="202.9" transform="rotate(-90 382.8 202.9)">PYRO-4</text>
<text x="64" y="205.5" transform="rotate(-90 64 205.5)">1K</text>
<text x="64.5" y="207.5">CS_SD</text>
<text x="142.8" y="209.3" transform="rotate(-90 142.8 209.3)">TEL_TX</text>
<text x="145.3" y="209.3" transform="rotate(-90 145.3 209.3)">TEL_RX</text>
<text x="175.8" y="205" transform="rotate(-90 175.8 205)">TEL_TX</text>
<text x="178.3" y="205.2" transform="rotate(-90 178.3 205.2)">TEL_RX</text>
<text x="39.1" y="210.1">472192001</text>
<text x="75.5" y="211.8" transform="rotate(-90 75.5 211.8)">100nF</text>
<text x="158.5" y="215.2">TEL_RX5</text>
<text x="186.4" y="215.2">TEL_TX</text>
<text x="253.7" y="210.1">SSM6N43FU,LF</text>
<text x="295.2" y="210.6" transform="rotate(-90 295.2 210.6)">10k</text>
<text x="305.8" y="215.2">PYRO_SIG_2</text>
<text x="332" y="211.8" transform="rotate(-90 332 211.8)">10K</text>
<text x="397" y="215.2">PYRO_SIG_4</text>
<text x="149.6" y="219">PYRO-1</text>
<text x="168.7" y="221.5">ZH-4PWB</text>
<text x="323.6" y="216.4">220</text>
<text x="387.1" y="216.4">220</text>
<text x="133.9" y="227.1" transform="rotate(-90 133.9 227.1)">SCL1</text>
<text x="239.8" y="222.8">PYRO-1</text>
<text x="341.4" y="222.8">SSM6N43FU,LF</text>
<text x="382.8" y="223.3" transform="rotate(-90 382.8 223.3)">10k</text>
<text x="131.3" y="228.3" transform="rotate(-90 131.3 228.3)">SDA1</text>
<text x="327.4" y="235.5">PYRO-2</text>
<text x="81" y="254.5">61-238/RSGBB7C-B02/ET</text>
<text x="65.8" y="259.6">LED_1_G</text>
<text x="78.5" y="260.9">220</text>
<text x="151.7" y="262.6" transform="rotate(-90 151.7 262.6)">SS14</text>
<text x="163.1" y="261.4" transform="rotate(-90 163.1 261.4)">1k</text>
<text x="180.1" y="263.4">2.7kHz</text>
<text x="65.8" y="264.7">LED_1_R</text>
<text x="65.8" y="269.8">LED_1_B</text>
<text x="78.5" y="266">150</text>
<text x="78.5" y="271">150</text>
<text x="138.2" y="274.9">BUZZ_4KHZ</text>
<text x="172.5" y="273.3">BC847</text>
<text x="156" y="276.1">1k</text>
</g>
<g font-size="2.3">
<text x="362.5" y="67.6">4</text>
<text x="371.4" y="67.6">1</text>
<text x="46.6" y="77">1</text>
<text x="55.8" y="77">8</text>
<text x="362.5" y="72.7">3</text>
<text x="367.8" y="75.9" transform="rotate(-90 367.8 75.9)">5</text>
<text x="371.4" y="72.7">2</text>
<text x="46.6" y="79.5">2</text>
<text x="46.6" y="82">3</text>
<text x="48.9" y="78.2">1</text>
<text x="48.9" y="80.8">2</text>
<text x="48.9" y="83.3">3</text>
<text x="53.4" y="83.3">6</text>
<text x="53.4" y="80.8">7</text>
<text x="53.4" y="78.2">8</text>
<text x="55.8" y="82">6</text>
<text x="55.8" y="79.5">7 SDA</text>
<text x="187.6" y="80.8">1</text>
<text x="187.6" y="83.3">2</text>
<text x="189.9" y="82">PIN1</text>
<text x="218.9" y="82">VDDIO</text>
<text x="227.2" y="83.3">27</text>
<text x="227.2" y="80.8">28</text>
<text x="46.6" y="84.6">4</text>
<text x="48.9" y="85.9">4</text>
<text x="53.4" y="85.9">5</text>
<text x="55.8" y="84.6">5</text>
<text x="187.6" y="85.9">3</text>
<text x="187.6" y="88.4">4</text>
<text x="189.9" y="84.6">GND</text>
<text x="189.9" y="87.1">VDD</text>
<text x="189.9" y="89.7">nBOOT_LOAD_PIN</text>
<text x="217.2" y="87.1">XOUT32</text>
<text x="218.6" y="89.7">GNDIO</text>
<text x="219.8" y="84.6">XIN32</text>
<text x="227.2" y="88.4">25</text>
<text x="227.2" y="85.9">26</text>
<text x="187.6" y="90.9">5</text>
<text x="187.6" y="93.5">6</text>
<text x="189.9" y="92.2">PS1</text>
<text x="189.9" y="94.7">PS0</text>
<text x="219.8" y="94.7">PIN23</text>
<text x="219.8" y="92.2">PIN24</text>
<text x="227.2" y="93.5">23</text>
<text x="227.2" y="90.9">24</text>
<text x="187.6" y="96">7</text>
<text x="187.6" y="98.6">8</text>
<text x="187.6" y="101.1">9</text>
<text x="189.9" y="97.3">PIN7</text>
<text x="189.9" y="99.8">PIN8</text>
<text x="219.8" y="99.8">PIN21</text>
<text x="219.8" y="97.3">PIN22</text>
<text x="227.2" y="101.1">20 SDA1</text>
<text x="227.2" y="98.6">21</text>
<text x="227.2" y="96">22</text>
<text x="186.3" y="103.6">10</text>
<text x="186.3" y="106.2">11</text>
<text x="189.9" y="102.4">CAP</text>
<text x="189.9" y="104.9">BL_IND</text>
<text x="189.9" y="107.4">nRESET</text>
<text x="219.5" y="107.4">COM2</text>
<text x="219.5" y="104.9">COM1</text>
<text x="219.5" y="102.4">COM0</text>
<text x="227.2" y="106.2">18</text>
<text x="227.2" y="103.6">19</text>
<text x="303.1" y="103.6">13</text>
<text x="303.1" y="106.2">14</text>
<text x="306.8" y="104.9">GND</text>
<text x="306.8" y="107.4">LNA_EN</text>
<text x="338.9" y="107.4">RF_IN</text>
<text x="340.4" y="104.9">GND</text>
<text x="346.6" y="106.2">11</text>
<text x="346.6" y="103.6">12</text>
<text x="186.3" y="108.7">12</text>
<text x="186.3" y="111.3">13</text>
<text x="189.9" y="110">PIN12</text>
<text x="189.9" y="112.5">PIN13</text>
<text x="219.5" y="110">COM3</text>
<text x="219.8" y="112.5">PIN16</text>
<text x="227.2" y="113.8">15</text>
<text x="227.2" y="111.3">16</text>
<text x="227.2" y="108.7">17</text>
<text x="303.1" y="108.7">15</text>
<text x="303.1" y="111.3">16</text>
<text x="303.1" y="113.8">17</text>
<text x="306.8" y="110">Reserved</text>
<text x="306.8" y="112.5">Reserved</text>
<text x="336.4" y="112.5">VCC_RF</text>
<text x="340.4" y="110">GND</text>
<text x="346.6" y="113.8">8</text>
<text x="346.6" y="111.3">9</text>
<text x="346.6" y="108.7">10</text>
<text x="189.9" y="115.1">INT</text>
<text x="219.8" y="115.1">PIN15</text>
<text x="303.1" y="118.9">19</text>
<text x="306.8" y="115.1">Reserved</text>
<text x="306.8" y="117.6">SDA/SPCS_N</text>
<text x="335" y="115.1">RESET_N</text>
<text x="338" y="117.6">V_USB</text>
<text x="346.6" y="118.9">6</text>
<text x="346.6" y="116.3">7</text>
<text x="303.1" y="121.4">20</text>
<text x="303.1" y="124">21</text>
<text x="306.8" y="120.1">SCL/SPI-SLK</text>
<text x="306.8" y="122.7">TXD/SPI-MISO</text>
<text x="306.8" y="125.2">RXD/SPI-MOSI</text>
<text x="336" y="122.7">USB_DM</text>
<text x="336.4" y="120.1">USB_DP</text>
<text x="337.4" y="125.2">EXTINT</text>
<text x="346.6" y="124">4</text>
<text x="346.6" y="121.4">5</text>
<text x="303.1" y="126.5">22</text>
<text x="303.1" y="129">23</text>
<text x="303.1" y="131.6">24</text>
<text x="306.8" y="127.8">V_BCKP</text>
<text x="306.8" y="130.3">VCC</text>
<text x="332.6" y="127.8">TIMEPULSE</text>
<text x="338.3" y="130.3">D_SEL</text>
<text x="346.6" y="131.6">1</text>
<text x="346.6" y="129">2</text>
<text x="346.6" y="126.5">3</text>
<text x="306.8" y="132.8">GND</text>
<text x="330.1" y="132.8">SAFEBOOT_N</text>
<text x="47.9" y="144.3">1</text>
<text x="47.9" y="146.8">2</text>
<text x="47.9" y="149.4">3</text>
<text x="50.2" y="145.5">VDDIO</text>
<text x="50.2" y="148.1">SCK</text>
<text x="61.3" y="145.5">VDD</text>
<text x="61.5" y="148.1">VSS</text>
<text x="67.2" y="149.4">8</text>
<text x="67.2" y="146.8">9</text>
<text x="67.2" y="144.3">10</text>
<text x="148.2" y="145.5">1</text>
<text x="148.2" y="148.1">2</text>
<text x="150.5" y="146.8">VDDI/O</text>
<text x="150.5" y="149.4">GND</text>
<text x="173.9" y="149.4">SDA/SDI/SDIO</text>
<text x="178.2" y="146.8">SCL/SCLK</text>
<text x="190.4" y="148.1">13</text>
<text x="190.4" y="145.5">14</text>
<text x="47.9" y="151.9">4</text>
<text x="47.9" y="154.4">5</text>
<text x="50.2" y="150.6">VSS</text>
<text x="50.2" y="153.2">SDI</text>
<text x="50.2" y="155.7">SDO</text>
<text x="61.4" y="155.7">CSB</text>
<text x="61.5" y="150.6">VSS</text>
<text x="62.4" y="153.2">INT</text>
<text x="67.2" y="154.4">6</text>
<text x="67.2" y="151.9">7</text>
<text x="148.2" y="150.6">3</text>
<text x="148.2" y="153.2">4</text>
<text x="148.2" y="155.7">5</text>
<text x="150.5" y="151.9">RESERVED</text>
<text x="150.5" y="154.4">GND</text>
<text x="168.5" y="151.9">SDO/ALTADDRESS</text>
<text x="176.7" y="154.4">RESERVED</text>
<text x="190.4" y="155.7">10</text>
<text x="190.4" y="153.2">11</text>
<text x="190.4" y="150.6">12</text>
<text x="148.2" y="158.2">6</text>
<text x="148.2" y="160.8">7</text>
<text x="150.5" y="157">GND</text>
<text x="150.5" y="159.5">VS</text>
<text x="184.4" y="159.5">INT2</text>
<text x="186" y="157">NC</text>
<text x="190.4" y="160.8">8</text>
<text x="190.4" y="158.2">9</text>
<text x="150.5" y="162.1">CS#</text>
<text x="184.4" y="162.1">INT1</text>
<text x="328.4" y="173.9" transform="rotate(-90 328.4 173.9)">1</text>
<text x="329.7" y="171.5" transform="rotate(-90 329.7 171.5)">1</text>
<text x="331" y="173.9" transform="rotate(-90 331 173.9)">2</text>
<text x="332.2" y="171.5" transform="rotate(-90 332.2 171.5)">2</text>
<text x="286.6" y="184.9">1</text>
<text x="45" y="191.3">DAT0</text>
<text x="45" y="188.7">DAT1</text>
<text x="51.9" y="190">7</text>
<text x="51.9" y="187.5">8</text>
<text x="286.6" y="187.5">2</text>
<text x="289" y="186.2">1</text>
<text x="289" y="188.7">2</text>
<text x="35.3" y="195.1">10</text>
<text x="35.3" y="197.6">11</text>
<text x="36.6" y="192.5">9</text>
<text x="39.6" y="193.6">9</text>
<text x="39.6" y="196.1">10</text>
<text x="46.3" y="193.8">VSS</text>
<text x="46.4" y="196.3">CLK</text>
<text x="51.9" y="197.6">4</text>
<text x="51.9" y="195.1">5 SCK</text>
<text x="51.9" y="192.5">6</text>
<text x="374.3" y="197.6">1</text>
<text x="35.3" y="200.2">12</text>
<text x="39.6" y="198.6">11</text>
<text x="39.6" y="201.2">12</text>
<text x="41.1" y="204">CD/DAT3</text>
<text x="45.7" y="201.4">CMD</text>
<text x="46" y="198.9">VDD</text>
<text x="51.9" y="202.7">2</text>
<text x="51.9" y="200.2">3</text>
<text x="252.3" y="200.2">1</text>
<text x="252.3" y="202.7">2</text>
<text x="254.7" y="201.4">SOURCE1</text>
<text x="254.7" y="204">GATE1</text>
<text x="272.4" y="201.4">DRAIN1</text>
<text x="273.2" y="204">GATE2</text>
<text x="281.8" y="202.7">5</text>
<text x="281.8" y="200.2">6</text>
<text x="374.3" y="200.2">2</text>
<text x="376.6" y="198.9">1</text>
<text x="376.6" y="201.4">2</text>
<text x="45" y="206.5">DAT2</text>
<text x="51.9" y="205.2">1</text>
<text x="252.3" y="205.2">3</text>
<text x="254.7" y="206.5">DRAIN2</text>
<text x="269.7" y="206.5">SOURCE2</text>
<text x="281.8" y="205.2">4</text>
<text x="143" y="214.2" transform="rotate(-90 143 214.2)">2</text>
<text x="145.5" y="214.2" transform="rotate(-90 145.5 214.2)">1</text>
<text x="170.9" y="210.4" transform="rotate(-90 170.9 210.4)">4</text>
<text x="172.2" y="212.8" transform="rotate(-90 172.2 212.8)">4</text>
<text x="173.5" y="210.4" transform="rotate(-90 173.5 210.4)">3</text>
<text x="174.8" y="212.8" transform="rotate(-90 174.8 212.8)">3</text>
<text x="176" y="210.4" transform="rotate(-90 176 210.4)">2</text>
<text x="177.3" y="212.8" transform="rotate(-90 177.3 212.8)">2</text>
<text x="178.6" y="210.4" transform="rotate(-90 178.6 210.4)">1</text>
<text x="179.8" y="212.8" transform="rotate(-90 179.8 212.8)">1</text>
<text x="181" y="214.9">6</text>
<text x="246.3" y="215.4">2</text>
<text x="340" y="212.9">1</text>
<text x="340" y="215.4">2</text>
<text x="342.3" y="214.1">SOURCE1</text>
<text x="360" y="214.1">DRAIN1</text>
<text x="369.4" y="215.4">5</text>
<text x="369.4" y="212.9">6</text>
<text x="144.3" y="216.6" transform="rotate(-90 144.3 216.6)">2</text>
<text x="146.8" y="216.6" transform="rotate(-90 146.8 216.6)">1</text>
<text x="169.1" y="216.2">5</text>
<text x="178.7" y="216.2">6</text>
<text x="243.9" y="219.2">1</text>
<text x="243.9" y="216.7">2</text>
<text x="246.3" y="217.9">1</text>
<text x="340" y="217.9">3</text>
<text x="342.3" y="216.7">GATE1</text>
<text x="342.3" y="219.2">DRAIN2</text>
<text x="357.3" y="219.2">SOURCE2</text>
<text x="360.9" y="216.7">GATE2</text>
<text x="369.4" y="217.9">4</text>
<text x="112.5" y="225.7" transform="rotate(-90 112.5 225.7)">2</text>
<text x="115.1" y="225.7" transform="rotate(-90 115.1 225.7)">1</text>
<text x="113.8" y="228" transform="rotate(-90 113.8 228)">2</text>
<text x="116.3" y="228" transform="rotate(-90 116.3 228)">1</text>
<text x="131.6" y="232" transform="rotate(-90 131.6 232)">2</text>
<text x="134.1" y="232" transform="rotate(-90 134.1 232)">1</text>
<text x="331.5" y="231.9">1</text>
<text x="331.5" y="229.4">2</text>
<text x="333.9" y="230.6">1</text>
<text x="333.9" y="228.1">2</text>
<text x="132.8" y="234.4" transform="rotate(-90 132.8 234.4)">2</text>
<text x="135.4" y="234.4" transform="rotate(-90 135.4 234.4)">1</text>
<text x="170.4" y="258.8">+</text>
</g>
<g font-size="2.2" fill="#a00000">
<text x="97.9" y="259.3" transform="rotate(-90 97.9 259.3)">G</text>
<text x="97.9" y="269.2" transform="rotate(-90 97.9 269.2)">B</text>
<text x="97.9" y="264.2" transform="rotate(-90 97.9 264.2)">R</text>
</g>
</svg>
